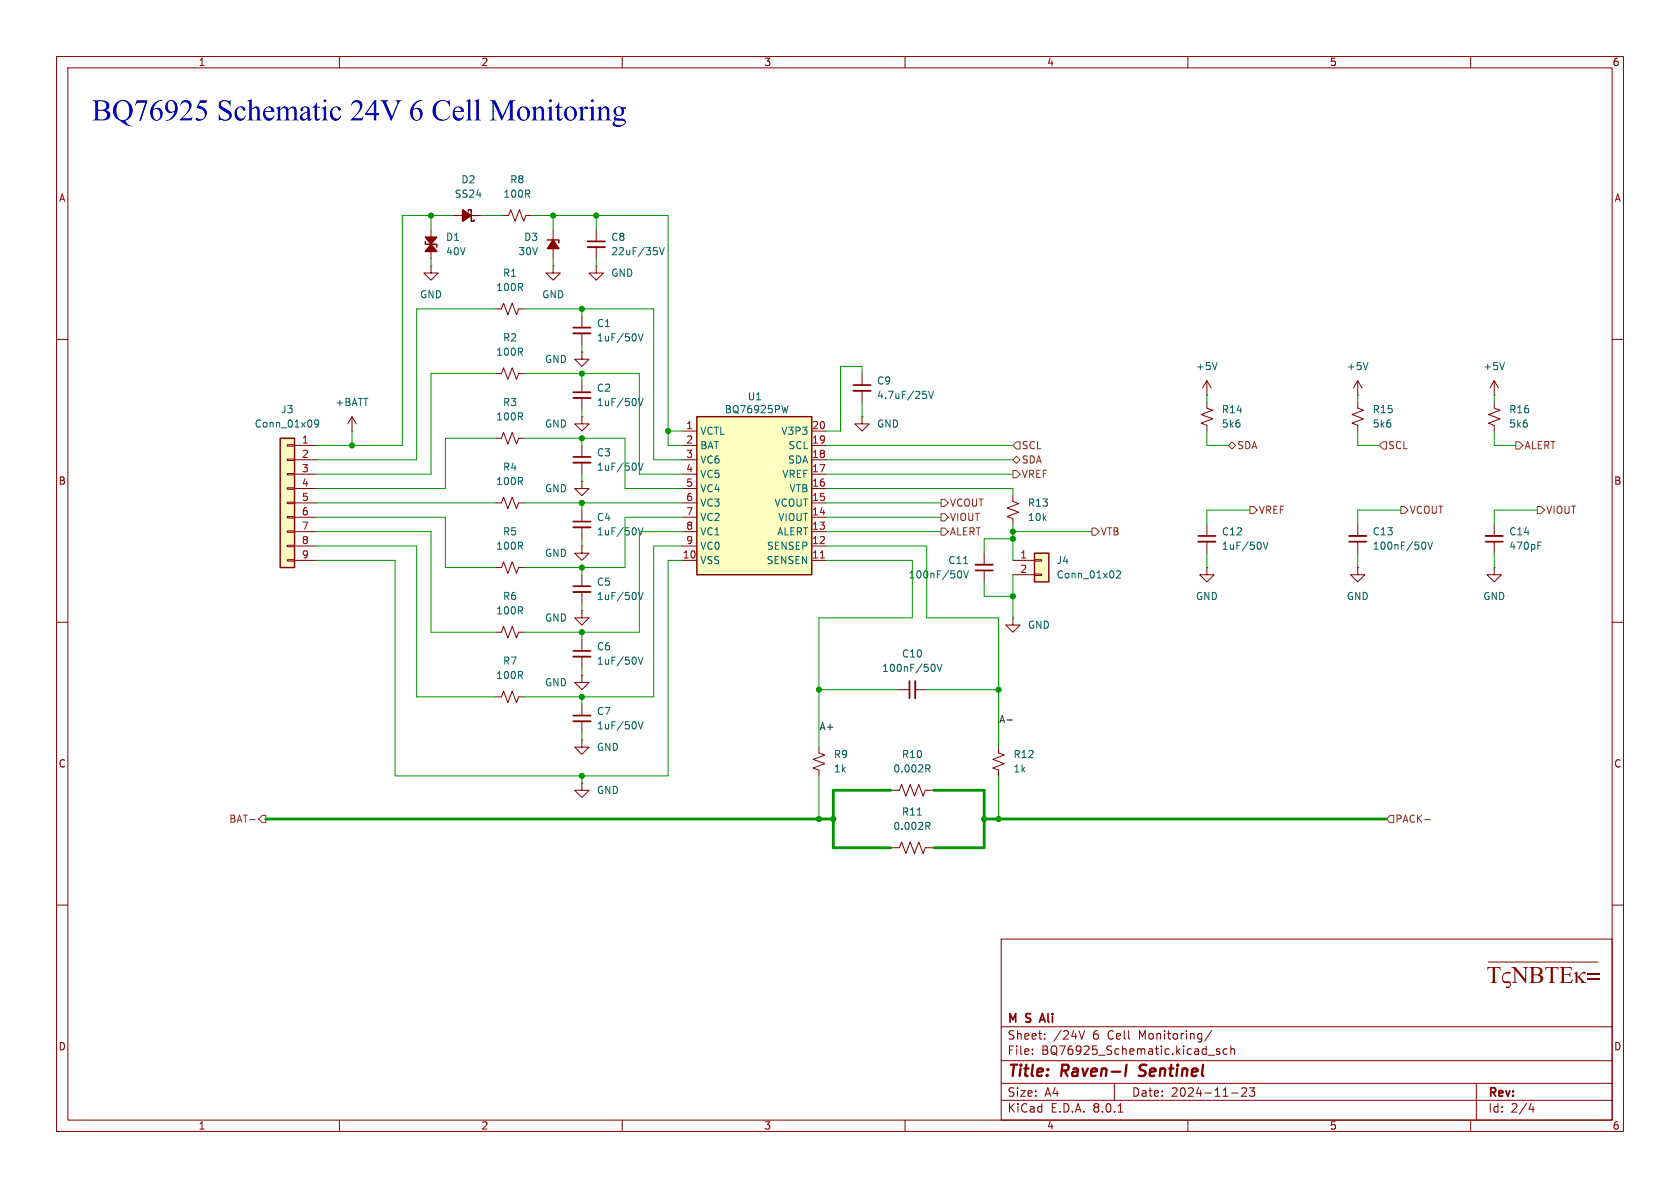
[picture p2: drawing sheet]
<svg xmlns="http://www.w3.org/2000/svg" width="297mm" height="210mm" viewBox="0 0 297 210" stroke-linecap="round" stroke-linejoin="round" font-family="sans-serif">
<g fill="none" stroke="#840000" stroke-width=".18">
<path d="M10 10h277v190h-277zM12 12h273v186h-273zM60 10v2M110 10v2M160 10v2M210 10v2M260 10v2M88.9 38.1h1l.4-1 .8 2 .7-2 .8 2 .4-1h1M10 60h2M105.4 47v1.3h1.3l-1.3 1.2-1.3-1.2h1.3M105.4 47h.1M105.4 40.6v2.1"/>
<path d="M105.4 43.7v2M285 60h2M10 110h2M285 110h2M87.6 123.2h1l.4-1 .8 2 .8-2 .7 2 .4-1h1M102.9 130.8v1.3h1.2l-1.2 1.3-1.3-1.3h1.3M102.9 130.8h.1M10 160h2M285 160h2M177 166h108v32h-108zM60 198v2M110 198v2"/>
<path d="M160 198v2M177 194.5h108M177 191.5h108M177 187.5h108M177 181.5h108M182.5 186.3v.1M182.5 185.5v.1M184.7 183.6v.1M184.7 182.8v.1M190.7 182.2l.5 1.5 .5-1.5M197 191.5v3M197.7 196.6h.8"/>
<path d="M210 198v2M213.6 186.5h1.1M214.2 182.1l-1.2 2M215.6 185.5l-.4-.1-.2 .2 .1 .2 .5 .2v.3h-.6M217 185.5l-.5-.1-.3 .3v.4l.2 .2h.6M217.6 185.5l.2-.1 .4 .1v.9M217.6 184.9v1.5M217.7 193.2h1.2M219.5 192.4l.6-.1 .2 .1 .1 .3-.9 1.1h.9M220.9 192.3h.9l-.5 .6 .4 .1v.7l-.2 .1h-.4l-.2-.1M260 198v2M261 191.5v6.5"/>
<path d="M270.7 195l-.4 1.1h.9M271 195.6v1"/>
</g>
<path d="M199.2 188.2l-.3 2M201.3 190.1l.3 .1M201.6 188.4l-.1 .2 .1 .4" fill="none" stroke="#840000" stroke-width=".4"/>
<path d="M103.9 42.7h3M184.3 179.2l-.5 1.5M183.9 180.3h.7" fill="none" stroke="#840000" stroke-width=".3"/>
<path d="M103.9 43.7h3" fill="none" stroke="#840000" stroke-width=".33"/>
<path d="M116.2 44.4v.5M116.6 43.8l.4 1.2 .4-1.2" fill="none" stroke="#006464" stroke-width=".18"/>
<path d="M49.5 77.5h2.6v22.8h-2.6z" fill="#ffffc2"/>
<g fill="none" stroke="#840000" stroke-width=".18">
<path d="M76.2 40.6v5.1M50.8 78.6h1.3v.3h-1.3zM52.1 78.7h3.8M62.2 76.2h.1M62.2 73.7l-.7 1.2M62.2 73.7v2.5M62.2 73.7l.8 1.2M87.6 66h1l.4-1 .8 2.1 .8-2.1 .7 2.1 .4-1.1h1M87.6 77.5h1l.4-1 .8 2 .8-2 .7 2 .4-1h1M264.2 71.1v1l1 .4-2.1 .8 2.1 .7-2.1 .8 1.1 .4v1M50.8 98.9h1.3v.3h-1.3zM50.8 96.4h1.3v.2h-1.3z"/>
<path d="M50.8 93.9h1.3v.2h-1.3zM50.8 91.3h1.3v.3h-1.3zM50.8 88.8h1.3v.2h-1.3zM50.8 86.2h1.3v.3h-1.3zM50.8 83.7h1.3v.2h-1.3zM50.8 81.2h1.3v.2h-1.3zM52.1 81.3h3.8M52.1 83.8h3.8M52.1 86.4h3.8M52.1 88.9h3.8M52.1 91.4h3.8M52.1 94h3.8"/>
<path d="M52.1 96.5h3.8M52.1 99.1h3.8M102.9 90.2v2M102.9 93.2v2.1M102.9 119.4v1.3h1.2l-1.2 1.2-1.3-1.2h1.3M102.9 119.4h.1"/>
</g>
<path d="M75.2 42.7v.5h2v.5M49.5 77.5h2.6v22.8h-2.6z" fill="none" stroke="#840000" stroke-width=".25"/>
<path d="M56.3 74.8l-.2 .2h-.4l-.1-.2 .1-.5 .4-.1 .2 .2a.84 .84 0 0 1-.3 1.1h-.3M112.8 93.3l.5 1.3 .4-1.3" fill="none" stroke="#006464" stroke-width=".18"/>
<path d="M101.3 93.2h3.1" fill="none" stroke="#840000" stroke-width=".33"/>
<path d="M101.3 92.2h3.1" fill="none" stroke="#840000" stroke-width=".3"/>
<g fill="#840000" stroke="#840000" stroke-width=".25">
<path d="M76.2 43.2l1 1.3h-2z"/>
<path d="M75.2 41.9h2l-1 1.3z"/>
</g>
<path d="M123.2 73.7h20.3v27.9h-20.3z" fill="#ffffc2"/>
<path d="M82.8 37.3v-.2h.5v2h.5v-.2M96.8 42.4h2v.5M123.2 73.7h20.3v27.9h-20.3z" fill="none" stroke="#840000" stroke-width=".25"/>
<g fill="none" stroke="#840000" stroke-width=".18">
<path d="M80 38.1h5.1M76.2 47v1.3h1.3l-1.3 1.2-1.3-1.2h1.3M76.2 47h.1M87.6 54.6h1l.4-1 .8 2 .8-2 .7 2 .4-1h1M97.8 47v1.3h1.3l-1.3 1.2-1.3-1.2h1.3M97.8 47h.1M97.8 40.6v5.1M102.9 55.9v2M102.9 58.9v2.1M102.9 62.2v1.3h1.2l-1.2 1.3-1.3-1.3h1.3M102.9 62.2h.1M102.9 73.7v1.2h1.2l-1.2 1.3-1.3-1.3h1.3"/>
<path d="M102.9 73.7h.1M102.9 67.3v2M102.9 70.4v2M102.9 78.7v2.1M120.6 78.7h2.6M120.6 76.2h2.6M143.5 78.7h2.5M143.5 76.2h2.5M264.2 69.9h.1M264.2 67.3l-.8 1.3M264.2 67.3v2.6M264.2 67.3l.7 1.3"/>
<path d="M87.6 88.9h1l.4-1 .8 2 .8-2 .7 2 .4-1h1M102.9 85.1v1.3h1.2l-1.2 1.2-1.3-1.2h1.3M102.9 85.1h.1M102.9 96.5v1.3h1.2l-1.2 1.3-1.3-1.3h1.3M102.9 96.5h.1M102.9 81.8v2M120.6 99.1h2.6M120.6 96.5h2.6M120.6 94h2.6M120.6 91.4h2.6M120.6 88.9h2.6M120.6 86.4h2.6"/>
<path d="M120.6 83.8h2.6M120.6 81.3h2.6M143.5 99.1h2.5M143.5 96.5h2.5M143.5 94h2.5M143.5 91.4h2.5M143.5 88.9h2.5M143.5 86.4h2.5M143.5 83.8h2.5M143.5 81.3h2.5M174 97.8v2M179.1 87.6v1l1 .4-2 .8 2 .8-2 .7 1 .4v1"/>
<path d="M213.4 92.7v2M213.4 95.8v2M240 92.7v2M240 95.8v2M264.2 92.7v2M264.2 95.8v2M87.6 111.8h1l.4-1.1 .8 2.1 .8-2.1 .7 2.1 .4-1h1M87.6 100.3h1l.4-1 .8 2 .8-2 .7 2 .4-1h1M102.9 108v1.2h1.2l-1.2 1.3-1.3-1.3h1.3M102.9 108h.1M102.9 101.6v2M102.9 104.6v2.1"/>
<path d="M102.9 113v2.1M102.9 116.1v2M174 100.8v2.1M213.4 100.3v1.3h1.2l-1.2 1.3-1.3-1.3h1.3M213.4 100.3h.1M240 100.3v1.3h1.3l-1.3 1.3-1.2-1.3h1.2M240 100.3h.1M102.9 138.4v1.3h1.2l-1.2 1.3-1.3-1.3h1.3M102.9 138.4h.1M102.9 124.5v2M102.9 127.5v2M144.8 132.1v1l1 .4-2 .7 2 .8-2 .8 1 .3v1.1"/>
<path d="M157.5 139.7h1.5l.4-1 .7 2 .8-2 .8 2 .7-2 .8 2 .4-1h1.5M158.7 121.9h2.1M161.8 121.9h2M176.5 132.1v1l1 .4-2 .7 2 .8-2 .8 1 .3v1.1M157.5 149.9h1.5l.4-1.1 .7 2.1 .8-2.1 .8 2.1 .7-2.1 .8 2.1 .4-1h1.5"/>
</g>
<path d="M145 98.6h.7" fill="none" stroke="#a90000" stroke-width=".18"/>
<g fill="none" stroke="#006464" stroke-width=".18">
<path d="M112.8 59l.5 1.3 .4-1.3M112.8 70.4l.5 1.3 .4-1.3M139.3 71.7l-.3 1.3-.2-.9M266 64.1l-.4 1.2M112.8 81.9l.5 1.2 .4-1.2M170.4 99.6h.7M223.3 95.8l.5 1.3 .4-1.3M251.8 95.8a.79 .79 0 0 1 0 1.3M252.4 95.8l.4 1.3 .5-1.3M271.9 96.4h.4M271.9 95.8h.6M112.8 104.7l.5 1.3 .4-1.3"/>
<path d="M112.8 116.2l.5 1.2 .4-1.2M165 117.4a.79 .79 0 0 1 0 1.3M165.7 117.4l.4 1.3 .4-1.3M169.7 100.9a.79 .79 0 0 1 0 1.3M170.4 100.9l.4 1.3 .4-1.3M112.8 127.6l.5 1.3 .4-1.3M163.7 135.2h.5l.2 .2-.1 .4-.6 .1M164 135.9l.4 .6M162.2 144.1h.7M163.7 145.4h.5l.2 .2-.1 .4h-.6M164 146l.4 .6"/>
</g>
<g fill="#840000" stroke="#840000" stroke-width=".25">
<path d="M97.8 42.4l1 1.5h-2z"/>
<path d="M81.8 37.1l1.5 1-1.5 1z"/>
</g>
<path d="M101.3 58.9h3.1M101.3 70.4h3.1M101.3 81.8h3.1M172.5 99.8h3M211.8 95.8h3.1M238.5 94.7h3.1M262.6 94.7h3.1M101.3 104.6h3.1M101.3 116.1h3.1M101.3 127.5h3.1M161.8 120.4v3" fill="none" stroke="#840000" stroke-width=".33"/>
<path d="M101.3 57.9h3.1M101.3 69.3h3.1M101.3 80.8h3.1M211.8 94.7h3.1M238.5 95.8h3.1M262.6 95.8h3.1M101.3 103.6h3.1M101.3 115.1h3.1M172.5 100.8h3M101.3 126.5h3.1M160.8 120.4v3" fill="none" stroke="#840000" stroke-width=".3"/>
<path d="M182.9 97.8h2.5v5.1h-2.5z" fill="#ffffc2"/>
<g fill="none" stroke="#840000" stroke-width=".18">
<path d="M152.4 73.7v1.2h1.3l-1.3 1.3-1.3-1.3h1.3M152.4 73.7h.1M152.4 66v2.1M152.4 69.1v2M213.4 69.9h.1M213.4 71.1v1l1 .4-2.1 .8 2.1 .7-2.1 .8 1.1 .4v1M213.4 67.3l-.8 1.3M213.4 67.3v2.6M213.4 67.3l.7 1.3M240 71.1v1l1 .4-2 .8 2 .7-2 .8 1 .4v1M240 69.9h.1M240 67.3v2.6"/>
<path d="M240 67.3l-.7 1.3M240 67.3l.8 1.3M179.1 99.1h3.8M182.9 98.9h1.2v.3h-1.2zM179.1 109.2v1.3h1.2l-1.2 1.3-1.3-1.3h1.3M179.1 109.2h.1M179.1 101.6h3.8M182.9 101.5h1.2v.2h-1.2zM264.2 100.3v1.3h1.2l-1.2 1.3-1.3-1.3h1.3M264.2 100.3h.1M263.1 170.1h19.4"/>
</g>
<path d="M182.9 97.8h2.5v5.1h-2.5z" fill="none" stroke="#840000" stroke-width=".25"/>
<path d="M163.2 69.2h.6M163.6 69.6l.2 .3v.3l-.2 .2M164.2 69.2l.4 1.2 .4-1.2M215.2 64.1l-.4 1.2M241.8 64.1l-.4 1.2M197.4 101l.5-.1 .2 .4-.8 .9h.8" fill="none" stroke="#006464" stroke-width=".18"/>
<path d="M150.9 69.1h3" fill="none" stroke="#840000" stroke-width=".33"/>
<path d="M150.9 68.1h3" fill="none" stroke="#840000" stroke-width=".3"/>
<g fill="none" stroke="#725600" stroke-width=".18">
<path d="M179.7 78.1h.6v1.3h-.6l-.6-.7zM217.2 78.7l.6-.6 .6 .6-.6 .7zM244.5 78.1h.6v1.3h-.6l-.7-.7zM268 78.1h.6l.6 .6-.6 .7h-.6zM166.4 93.3h.6l.6 .7-.6 .6h-.6zM166.4 90.8h.6l.6 .6-.6 .7h-.6zM166.4 88.3h.6l.6 .6-.6 .6h-.6zM179.1 83.2h.6l.6 .6-.6 .7h-.6zM179.1 81.3l.6-.7 .6 .7-.6 .6zM193 93.3h.7l.6 .7-.6 .6h-.7zM221 89.5h.6l.6 .7-.6 .6h-.6zM247.6 89.5h.7l.6 .7-.6 .6h-.7z"/>
<path d="M271.8 89.5h.6l.6 .7-.6 .6h-.6zM44.2 144.9h.9M46.4 144.1h.6v1.3h-.6l-.7-.6zM245.7 144.1h.7v1.3h-.7l-.6-.6zM251.9 144.9h.9"/>
</g>
<path d="M178 127.3h1" fill="none" stroke="#0f0f0f" stroke-width=".18"/>
<g fill="none" stroke="#009600" stroke-width=".18">
<path d="M76.2 38.1v2.5M80 38.1h-8.9v40.6h-15.2M85.1 38.1h3.8M94 38.1h24.1v40.6h2.5M97.8 38.1v2.5M105.4 38.1v2.5M76.2 45.7v1.3M87.6 54.6h-13.9v26.7h-17.8M92.7 54.6h22.9v26.7h5M97.8 45.7v1.3M102.9 54.6v1.3M105.4 45.7v1.3"/>
<path d="M62.2 76.2v2.5M87.6 66h-11.4v17.8h-20.3M87.6 77.5h-8.9v8.9h-22.8M92.7 66h20.3v17.8h7.6M92.7 77.5h17.8v8.9h10.1M102.9 61v1.2M102.9 66v1.3M102.9 72.4v1.3M102.9 77.5v1.2M118.1 76.2h2.5M146 78.7h33.1M152.4 66v-1.2h-3.8v11.4h-2.6"/>
<path d="M152.4 71.1v2.6M213.4 76.2v2.5h3.8M213.4 69.9v1.2M240 76.2v2.5h3.8M240 69.9v1.2M264.2 76.2v2.5h3.8M264.2 69.9v1.2M55.9 91.4h22.8v8.9h8.9M55.9 88.9h31.7M55.9 94h20.3v17.8h11.4M55.9 99.1h13.9v38.1h48.3v-38.1h2.5M55.9 96.5h17.8v26.7h13.9"/>
<path d="M92.7 88.9h27.9M102.9 83.8v1.3M102.9 88.9v1.3M102.9 95.3v1.2M120.6 91.4h-10.1v8.9h-17.8M120.6 96.5h-5v26.7h-22.9M120.6 94h-7.6v17.8h-20.3M146 91.4h20.4M146 83.8h33.1M146 81.3h33.1M146 86.4h33.1v1.2M146 88.9h20.4"/>
<path d="M146 94h20.4M146 99.1h15.3v10.1h-16.5v22.9M146 96.5h17.8v12.7h12.7v22.9M179.1 94h13.9M179.1 95.3h-5.1v2.5M179.1 92.7v6.4M213.4 97.8v2.5M221 90.2h-7.6v2.5M240 97.8v2.5M247.6 90.2h-7.6v2.5M264.2 97.8v2.5M271.8 90.2h-7.6v2.5"/>
<path d="M102.9 100.3v1.3M102.9 106.7v1.3M102.9 111.8v1.2M102.9 118.1v1.3M174 102.9v2.5h5.1M179.1 101.6v7.6M102.9 123.2v1.3M102.9 129.5v1.3M102.9 137.2v1.2M144.8 121.9h13.9M144.8 137.2v7.6M163.8 121.9h12.7"/>
<path d="M176.5 137.2v7.6"/>
</g>
<path d="M157.5 139.7h-10.2v10.2h10.2M165.1 139.7h8.9v10.2h-8.9M47 144.8h100.3M174 144.8h71.1" fill="none" stroke="#009600" stroke-width=".5"/>
<g fill="#009600" stroke="#009600" stroke-width=".18">
<circle cx="62.2" cy="78.7" r=".46"/>
<circle cx="97.8" cy="38.1" r=".46"/>
<circle cx="76.2" cy="38.1" r=".46"/>
<circle cx="105.4" cy="38.1" r=".46"/>
<circle cx="102.9" cy="54.6" r=".46"/>
<circle cx="118.1" cy="76.2" r=".46"/>
<circle cx="102.9" cy="66" r=".46"/>
<circle cx="102.9" cy="88.9" r=".46"/>
<circle cx="102.9" cy="77.5" r=".46"/>
<circle cx="102.9" cy="123.2" r=".46"/>
<circle cx="102.9" cy="111.8" r=".46"/>
<circle cx="102.9" cy="137.2" r=".46"/>
<circle cx="102.9" cy="100.3" r=".46"/>
<circle cx="147.3" cy="144.8" r=".46"/>
<circle cx="144.8" cy="121.9" r=".46"/>
<circle cx="174" cy="144.8" r=".46"/>
<circle cx="176.5" cy="144.8" r=".46"/>
<circle cx="144.8" cy="144.8" r=".46"/>
<circle cx="179.1" cy="94" r=".46"/>
<circle cx="179.1" cy="95.3" r=".46"/>
<circle cx="179.1" cy="105.4" r=".46"/>
<circle cx="176.5" cy="121.9" r=".46"/>
</g>
<text font-size="5.3" fill="#0000c2" x="16.2" y="22.7">BQ76925Schematic24V 6 Cell Monitoring</text>
<text font-size="4.2" fill="#840000" x="262.8" y="175.1">~{TVNBTEk=}</text>
<g font-size="2.8" fill="#840000">
<text x="178" y="190.9">Title:</text>
<text x="187.7" y="190.9">Raven-I</text>
<text x="202.3" y="190.9">Sentinel</text>
</g>
<g font-size="2.1" fill="#840000">
<text x="178" y="184">Sheet:</text>
<text x="178" y="181.2">M</text>
<text x="181.5" y="181.2">S</text>
<text x="184.6" y="181.2">Ali</text>
<text x="186.2" y="184">/24V</text>
<text x="193.2" y="184">6</text>
<text x="196" y="184">Cell</text>
<text x="201.6" y="184">Monitoring/</text>
<text x="178" y="186.7">File:</text>
<text x="184.1" y="186.7">BQ76925_Schematic.kicad_sch</text>
<text x="178" y="196.9">KiCad</text>
<text x="178" y="194.1">Size:</text>
<text x="184.7" y="194.1">A4</text>
<text x="185.7" y="196.9">E.D.A.</text>
<text x="193.3" y="196.9">8.0.1</text>
<text x="200" y="194.1">Date:</text>
<text x="207" y="194.1">2024-11-23</text>
<text x="263" y="194.3">Rev:</text>
<text x="263" y="196.9">Id:</text>
<text x="267.1" y="196.9">2/4</text>
</g>
<g font-size="1.8" fill="#840000">
<text x="35" y="11.9">1</text>
<text x="85" y="11.9">2</text>
<text x="135" y="11.9">3</text>
<text x="185" y="11.9">4</text>
<text x="235" y="11.9">5</text>
<text x="285" y="11.9">6</text>
<text x="10.3" y="35.9">A</text>
<text x="285.3" y="35.9">A</text>
<text x="10.3" y="85.9">B</text>
<text x="285.3" y="85.9">B</text>
<text x="10.3" y="135.9">C</text>
<text x="285.3" y="135.9">C</text>
<text x="10.3" y="185.9">D</text>
<text x="285.3" y="185.9">D</text>
<text x="35" y="199.9">1</text>
<text x="85" y="199.9">2</text>
<text x="135" y="199.9">3</text>
<text x="185" y="199.9">4</text>
<text x="235" y="199.9">5</text>
<text x="285" y="199.9">6</text>
</g>
<g font-size="1.8" fill="#006464">
<text x="80.3" y="35.2">SS24</text>
<text x="81.5" y="32.6">D2</text>
<text x="88.9" y="35.2">100R</text>
<text x="90.1" y="32.6">R8</text>
<text x="78.7" y="42.8">D1</text>
<text x="78.7" y="45.3">40V</text>
<text x="91.5" y="45.3">30V</text>
<text x="92.6" y="42.8">D3</text>
<text x="108" y="42.8">C8</text>
<text x="108" y="45.3">22uF/35V</text>
<text x="74.2" y="52.9">GND</text>
<text x="87.6" y="51.7">100R</text>
<text x="88.8" y="49.1">R1</text>
<text x="95.8" y="52.9">GND</text>
<text x="108" y="49.1">GND</text>
<text x="105.4" y="58">C1</text>
<text x="87.6" y="63.1">100R</text>
<text x="88.8" y="60.6">R2</text>
<text x="96.2" y="64.4">GND</text>
<text x="105.4" y="60.6">1uF/50V</text>
<text x="211.3" y="65.6">+5V</text>
<text x="238" y="65.6">+5V</text>
<text x="262.1" y="65.6">+5V</text>
<text x="59.2" y="72">+BATT</text>
<text x="88.8" y="72">R3</text>
<text x="105.4" y="69.4">C2</text>
<text x="105.4" y="72">1uF/50V</text>
<text x="132.1" y="71">U1</text>
<text x="154.9" y="68.2">C9</text>
<text x="154.9" y="70.7">4.7uF/25V</text>
<text x="44.9" y="75.8">Conn_01x09</text>
<text x="49.6" y="73.3">J3</text>
<text x="87.6" y="74.5">100R</text>
<text x="96.2" y="75.8">GND</text>
<text x="123.7" y="77.1">VCTL</text>
<text x="128" y="73.3">BQ76925PW</text>
<text x="138" y="77.1">V3P3</text>
<text x="154.9" y="75.8">GND</text>
<text x="215.9" y="75.8">5k6</text>
<text x="215.9" y="73.3">R14</text>
<text x="242.6" y="75.8">5k6</text>
<text x="242.6" y="73.3">R15</text>
<text x="266.7" y="73.3">R16</text>
<text x="266.7" y="75.8">5k6</text>
<text x="88.8" y="83.4">R4</text>
<text x="105.4" y="80.9">C3</text>
<text x="105.4" y="83.4">1uF/50V</text>
<text x="123.7" y="79.6">BAT</text>
<text x="123.7" y="82.1">VC6</text>
<text x="139.2" y="82.1">SDA</text>
<text x="139.3" y="79.6">SCL</text>
<text x="87.6" y="86">100R</text>
<text x="96.2" y="87.2">GND</text>
<text x="123.7" y="89.8">VC3</text>
<text x="123.7" y="84.7">VC5</text>
<text x="123.7" y="87.2">VC4</text>
<text x="136.8" y="89.8">VCOUT</text>
<text x="138.2" y="84.7">VREF</text>
<text x="139.5" y="87.2">VTB</text>
<text x="181.6" y="89.8">R13</text>
<text x="88.8" y="94.8">R5</text>
<text x="105.4" y="92.3">C4</text>
<text x="105.4" y="94.8">1uF/50V</text>
<text x="123.7" y="92.3">VC2</text>
<text x="123.7" y="94.8">VC1</text>
<text x="137.3" y="94.8">ALERT</text>
<text x="137.5" y="92.3">VIOUT</text>
<text x="181.6" y="92.3">10k</text>
<text x="215.9" y="94.8">C12</text>
<text x="242.6" y="94.8">C13</text>
<text x="266.7" y="94.8">C14</text>
<text x="87.6" y="97.4">100R</text>
<text x="96.2" y="98.7">GND</text>
<text x="123.7" y="99.9">VSS</text>
<text x="123.7" y="97.4">VC0</text>
<text x="135.4" y="99.9">SENSEN</text>
<text x="135.5" y="97.4">SENSEP</text>
<text x="167.5" y="99.9">C11</text>
<text x="186.7" y="99.9">J4</text>
<text x="215.9" y="97.4">1uF/50V</text>
<text x="242.6" y="97.4">100nF/50V</text>
<text x="266.7" y="97.4">470pF</text>
<text x="88.8" y="106.3">R6</text>
<text x="105.4" y="103.7">C5</text>
<text x="105.4" y="106.3">1uF/50V</text>
<text x="160.5" y="102.5">100nF/50V</text>
<text x="186.7" y="102.5">Conn_01x02</text>
<text x="211.3" y="106.3">GND</text>
<text x="238" y="106.3">GND</text>
<text x="262.1" y="106.3">GND</text>
<text x="87.6" y="108.8">100R</text>
<text x="96.2" y="110.1">GND</text>
<text x="181.6" y="111.4">GND</text>
<text x="88.8" y="117.7">R7</text>
<text x="105.4" y="115.2">C6</text>
<text x="105.4" y="117.7">1uF/50V</text>
<text x="155.8" y="119">100nF/50V</text>
<text x="159.4" y="116.4">C10</text>
<text x="87.6" y="120.2">100R</text>
<text x="96.2" y="121.5">GND</text>
<text x="105.4" y="126.6">C7</text>
<text x="105.4" y="129.1">1uF/50V</text>
<text x="105.4" y="132.9">GND</text>
<text x="147.3" y="134.2">R9</text>
<text x="147.3" y="136.8">1k</text>
<text x="157.8" y="136.8">0.002R</text>
<text x="159.3" y="134.2">R10</text>
<text x="179.1" y="134.2">R12</text>
<text x="179.1" y="136.8">1k</text>
<text x="105.4" y="140.6">GND</text>
<text x="157.8" y="146.9">0.002R</text>
<text x="159.3" y="144.4">R11</text>
</g>
<g font-size="1.8" fill="#a90000">
<text x="121.2" y="75.9">1</text>
<text x="143.5" y="75.9">20</text>
<text x="53.3" y="78.5">1</text>
<text x="53.3" y="81">2</text>
<text x="53.3" y="83.6">3</text>
<text x="121.2" y="78.5">2</text>
<text x="121.2" y="81">3</text>
<text x="121.2" y="83.6">4</text>
<text x="143.5" y="83.6">17</text>
<text x="143.5" y="81">18</text>
<text x="143.5" y="78.5">19</text>
<text x="53.3" y="86.1">4</text>
<text x="53.3" y="88.6">5</text>
<text x="121.2" y="88.6">6</text>
<text x="121.2" y="86.1">5</text>
<text x="143.5" y="88.6">15</text>
<text x="143.5" y="86.1">16</text>
<text x="53.3" y="91.2">6</text>
<text x="53.3" y="93.7">7</text>
<text x="121.2" y="91.2">7</text>
<text x="121.2" y="93.7">8</text>
<text x="143.5" y="93.7">13</text>
<text x="143.5" y="91.2">14</text>
<text x="53.3" y="96.3">8</text>
<text x="53.3" y="98.8">9</text>
<text x="120.6" y="98.8">10</text>
<text x="121.2" y="96.3">9</text>
<text x="143.5" y="98.8">11</text>
<text x="143.5" y="96.3">12</text>
<text x="180.3" y="98.8">1</text>
<text x="180.3" y="101.3">2</text>
</g>
<g font-size="1.8" fill="#725600">
<text x="180.5" y="79.6">SCL</text>
<text x="180.5" y="82.1">SDA</text>
<text x="218.6" y="79.6">SDA</text>
<text x="245.3" y="79.6">SCL</text>
<text x="269.4" y="79.6">ALERT</text>
<text x="167.8" y="89.8">VCOUT</text>
<text x="180.5" y="84.7">VREF</text>
<text x="167.8" y="94.8">ALERT</text>
<text x="167.8" y="92.3">VIOUT</text>
<text x="194.5" y="94.8">VTB</text>
<text x="222.4" y="91">VREF</text>
<text x="249.1" y="91">VCOUT</text>
<text x="273.2" y="91">VIOUT</text>
<text x="40.4" y="145.6">BAT-</text>
<text x="246.6" y="145.6">PACK-</text>
</g>
<g font-size="1.8" fill="#0f0f0f">
<text x="144.8" y="129.2">A+</text>
<text x="176.5" y="127.9">A-</text>
</g>
</svg>
